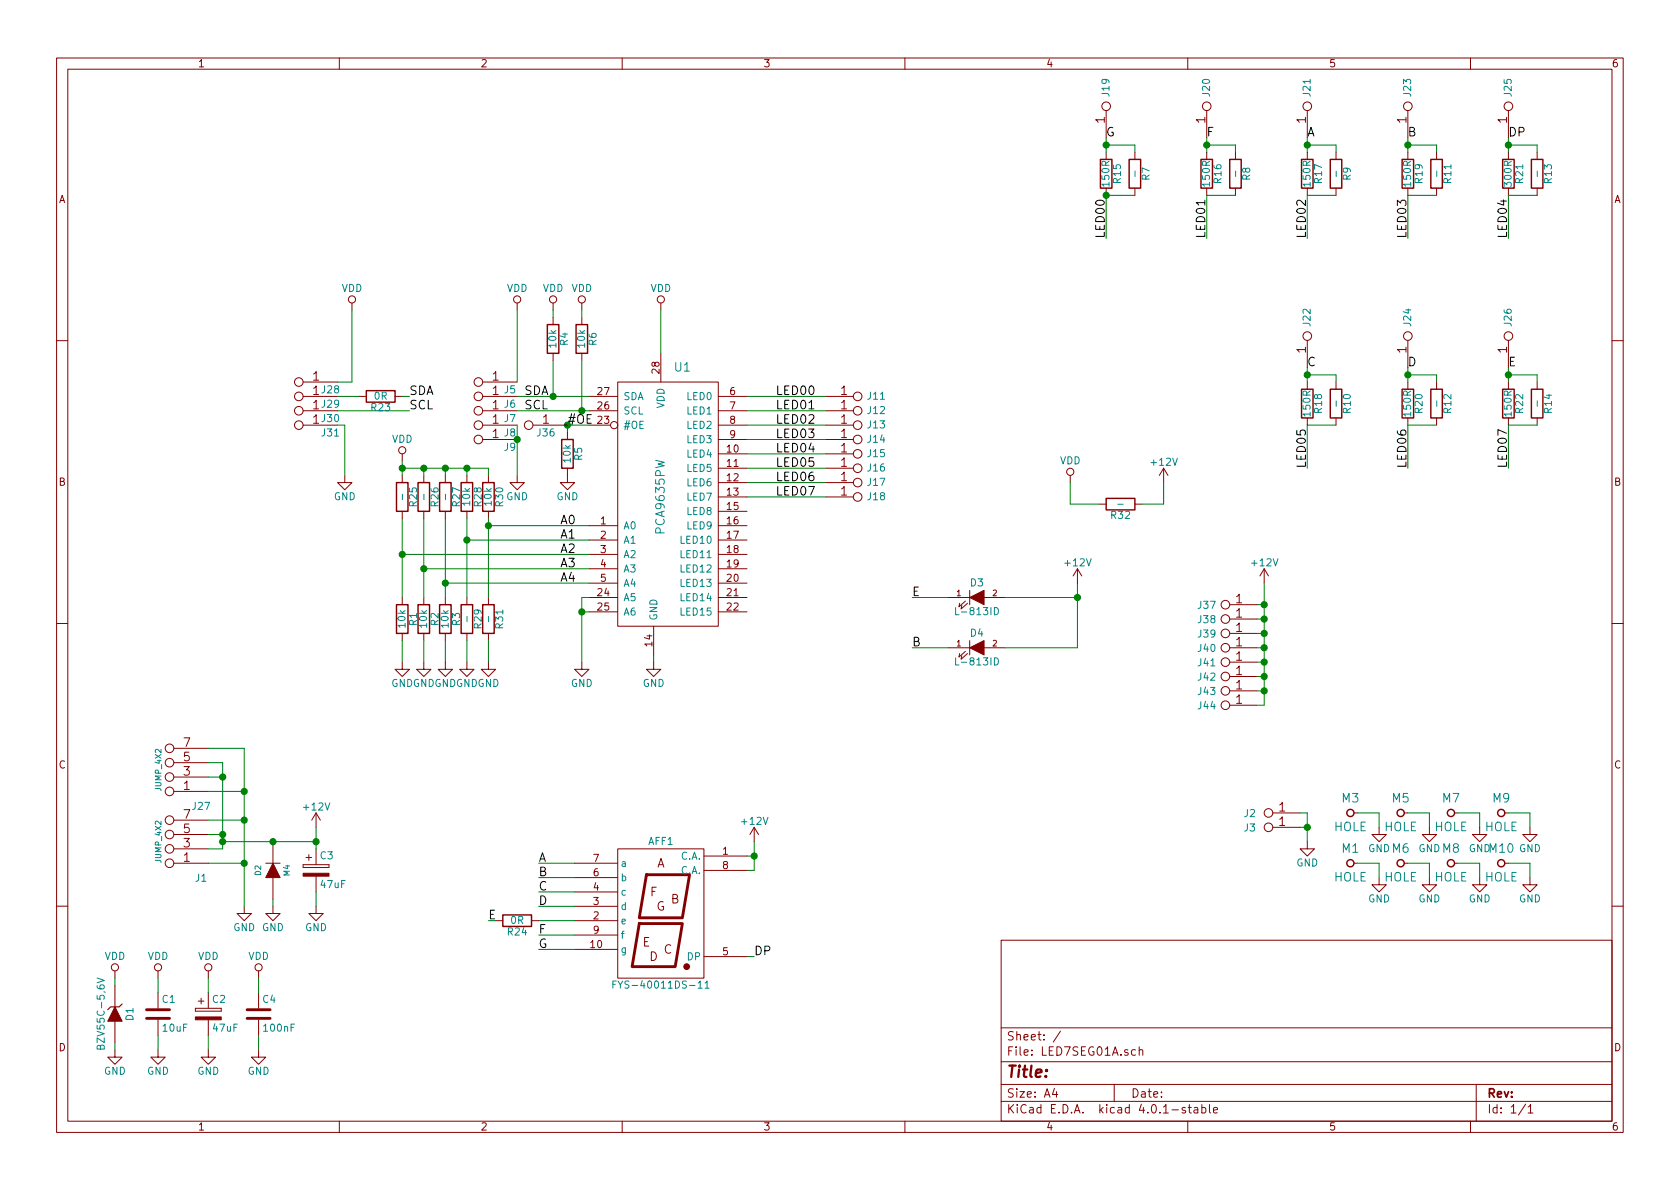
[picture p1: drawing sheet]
<svg xmlns="http://www.w3.org/2000/svg" width="297mm" height="210mm" viewBox="0 0 297 210" stroke-linecap="round" stroke-linejoin="round" font-family="sans-serif">
<g fill="none" stroke="#840000" stroke-width=".18">
<path d="M10 10.3h277v189.9h-277zM12 12.2h273v186.1h-273zM60 10.3v1.9M110 10.3v1.9M160 10.3v1.9M195.6 19.6v4.8M210 10.3v1.9M213.4 19.6v4.8M231.1 19.6v4.8M248.9 19.6v4.8M260 10.3v1.9M266.7 19.6v4.8"/>
<path d="M195.6 26.9v1.3M195.6 33.3v1.2M200.7 26.9v1.3M200.7 33.3v1.2M213.4 26.9v1.3M213.4 33.3v1.2M218.4 26.9v1.3M218.4 33.3v1.2M231.1 26.9v1.3M231.1 33.3v1.2M236.2 26.9v1.3M236.2 33.3v1.2"/>
<path d="M248.9 26.9v1.3M248.9 33.3v1.2M254 26.9v1.3M254 33.3v1.2M266.7 26.9v1.3M266.7 33.3v1.2M271.8 26.9v1.3M271.8 33.3v1.2M62.2 53.6v1.3M91.4 53.6v1.3M97.8 53.6v1.3M97.8 56.1v1.3"/>
<path d="M102.9 53.6v1.3M102.9 56.1v1.3M116.8 53.6v1.3M10 60.2h2M53.6 70.1h6.1M53.6 72.6h6.1M53.6 75.2h6.1M53.6 67.6h6.1M63.5 70.1h1.3M69.8 70.1h1.3M85.3 70.1h6.1M85.3 72.6h6.1"/>
<path d="M85.3 75.2h6.1M85.3 77.7h6.1M85.3 67.6h6.1M94.2 75.2h6.1M97.8 62.5v1.2M100.3 76.4v1.3M102.9 62.5v1.2M104.1 70.1h5.1M104.1 72.6h5.1M104.1 75.2h3.8M109.2 67.6h17.8v43.1h-17.8zM116.8 62.5v5.1"/>
<path d="M127 70.1h5.1M127 72.6h5.1M127 75.2h5.1M127 77.7h5.1M146 70.1h4.9M146 72.6h4.9M146 75.2h4.9M146 77.7h4.9M231.1 60.2v4.8M231.1 67.6v1.2M231.1 73.9v1.3M236.2 67.6v1.2"/>
<path d="M236.2 73.9v1.3M248.9 60.2v4.8M248.9 67.6v1.2M248.9 73.9v1.3M254 67.6v1.2M254 73.9v1.3M266.7 60.2v4.8M266.7 67.6v1.2M266.7 73.9v1.3M271.8 67.6v1.2M271.8 73.9v1.3M285 60.2h2"/>
<path d="M61 84.1v1.2h1.2l-1.2 1.3-1.3-1.3h1.3M71.1 80.3v1.2M71.1 84.1v1.2M71.1 90.4v1.3M74.9 84.1v1.2M74.9 90.4v1.3M78.7 84.1v1.2M78.7 90.4v1.3M82.5 84.1v1.2M82.5 90.4v1.3M86.4 84.1v1.2M86.4 90.4v1.3"/>
<path d="M91.4 84.1v1.2h1.3l-1.3 1.3-1.2-1.3h1.2M100.3 82.8v2.5h1.3l-1.3 1.3-1.2-1.3h1.2M104.1 93h5.1M104.1 95.5h5.1M104.1 98h5.1M127 93h5.1M127 95.5h5.1M127 98h5.1M127 80.3h5.1M127 82.8h5.1M127 85.3h5.1M127 87.9h5.1"/>
<path d="M127 90.4h5.1M146 80.3h4.9M146 82.8h4.9M146 85.3h4.9M146 87.9h4.9M189.2 84.1v1.2M194.3 89.1h1.3M200.7 89.1h1.2M205.7 82.8l-.7 1.3M205.7 82.8v2.5M205.7 82.8l.8 1.3M10 110.3h2"/>
<path d="M71.1 117.1v1.3h1.3l-1.3 1.2-1.3-1.2h1.3M71.1 105.7v1.2M71.1 112v1.3M74.9 117.1v1.3h1.3l-1.3 1.2-1.2-1.2h1.2M74.9 105.7v1.2M74.9 112v1.3M78.7 117.1v1.3h1.3l-1.3 1.2-1.2-1.2h1.2M78.7 105.7v1.2M78.7 112v1.3M82.5 117.1v1.3h1.3l-1.3 1.2-1.2-1.2h1.2M82.5 105.7v1.2M82.5 112v1.3"/>
<path d="M86.4 117.1v1.3h1.2l-1.2 1.2-1.3-1.2h1.3M86.4 105.7v1.2M86.4 112v1.3M102.9 117.1v1.3h1.2l-1.2 1.2-1.3-1.2h1.3M104.1 100.6h5.1M104.1 103.1h5.1M104.1 105.7h5.1M104.1 108.2h5.1M115.6 117.1v1.3h1.2l-1.2 1.2-1.3-1.2h1.3M115.6 110.7v5.1M127 100.6h5.1M127 103.1h5.1"/>
<path d="M127 105.7h5.1M127 108.2h5.1M167.6 105.7h3.8M167.6 114.5h3.8M170.7 115.2l-1.2 1 .2-.6M170.7 106.3l-1.2 1 .2-.6M171.1 115.6l-1.2 1 .2-.7M171.1 106.7l-1.2 1 .2-.6M171.4 104.4v2.5M171.4 113.3v2.5M174 105.7h3.8M174 114.5h3.8"/>
<path d="M190.5 100.6l-.8 1.2M190.5 100.6v2.5M190.5 100.6l.8 1.2M217.4 106.9h4.8M217.4 109.5h4.8M217.4 112h4.8M217.4 114.5h4.8M217.4 117.1h4.8M217.4 119.6h4.8M223.5 100.6l-.7 1.2M223.5 100.6v2.5M223.5 100.6l.8 1.2"/>
<path d="M285 110.3h2M30.7 139.9h6.1M30.7 137.4h6.1M30.7 134.9h6.1M30.7 132.3h6.1M217.4 122.2h4.8M217.4 124.7h4.8M30.7 152.6h6.1M30.7 150.1h6.1M30.7 147.6h6.1M30.7 145h6.1M47 152.6h2.5"/>
<path d="M48.3 148.8v3.8M48.3 155.2v3.8M53.6 152.9v.5zM53.6 153.4h4.6zM53.6 152.9h4.6zM54.1 151.6h1M54.6 151.1v1M55.9 143.8v2.5M55.9 150.1v2.8M55.9 154.9v2.8M55.9 143.8l-.8 1.2M55.9 143.8l.7 1.2"/>
<path d="M58.2 152.9v.5zM101.6 152.6h7.6M101.6 157.7h7.6M101.6 155.2h7.6M109.2 150.1h15.3v22.9h-15.3zM124.5 151.4h7.6M124.5 153.9h7.6M133.3 146.3l-.7 1.3M133.3 146.3v2.5M133.3 146.3l.8 1.3M225 143.8h4.9M225 146.3h4.9"/>
<path d="M231.1 148.8v1.3h1.3l-1.3 1.3-1.2-1.3h1.2M239.4 143.8h.6M239.4 152.6h.6M243.8 146.3v1.3h1.3l-1.3 1.2-1.2-1.2h1.2M243.8 155.2v1.3h1.3l-1.3 1.2-1.2-1.2h1.2M248.3 143.8h.6M248.3 152.6h.6M252.7 146.3v1.3h1.3l-1.3 1.2-1.2-1.2h1.2M252.7 155.2v1.3h1.3l-1.3 1.2-1.2-1.2h1.2M257.2 143.8h.6M257.2 152.6h.6M261.6 146.3v1.3h1.3l-1.3 1.2-1.3-1.2h1.3"/>
<path d="M261.6 155.2v1.3h1.3l-1.3 1.2-1.3-1.2h1.3M266.1 143.8h.6M266.1 152.6h.6M270.5 146.3v1.3h1.3l-1.3 1.2-1.3-1.2h1.3M270.5 155.2v1.3h1.3l-1.3 1.2-1.3-1.2h1.3M10 160.2h2M20.3 171.7v1.3M20.3 174.2v3.8M27.9 171.7v1.3M27.9 175.5v2.8M34.5 178.3v.5zM34.5 178.8h4.6z"/>
<path d="M34.5 178.3h4.6zM35.1 177h1M35.6 176.5v1M36.8 171.7v1.3M36.8 175.5v2.8M39.1 178.3v.5zM43.2 160.3v1.2h1.2l-1.2 1.3-1.3-1.3h1.3M45.7 171.7v1.3M45.7 175.5v2.8M48.3 160.3v1.2h1.2l-1.2 1.3-1.3-1.3h1.3M55.9 160.3v1.2h1.2l-1.2 1.3-1.3-1.3h1.3M87.6 162.8h1.3"/>
<path d="M94 162.8h1.2M101.6 162.8h7.6M101.6 160.3h7.6M101.6 165.3h7.6M101.6 167.9h7.6M124.5 169.2h7.6M177 166.3h108v32h-108zM285 160.2h2M20.3 185.7v1.2h1.3l-1.3 1.3-1.3-1.3h1.3M20.3 180.6v3.8M27.9 185.7v1.2h1.3l-1.3 1.3-1.2-1.3h1.2M27.9 180.3v2.8"/>
<path d="M36.8 185.7v1.2h1.3l-1.3 1.3-1.2-1.3h1.2M36.8 180.3v2.8M45.7 185.7v1.2h1.3l-1.3 1.3-1.3-1.3h1.3M45.7 180.3v2.8M60 198.3v1.9M110 198.3v1.9M160 198.3v1.9M177 194.8h108M177 191.8h108M177 187.8h108M177 181.8h108M186.4 192.5l-.3 1h.9"/>
<path d="M186.8 193v1M187.5 182.3l-1.3 2M197 191.8v3M200.8 185.7l-.5-.1-.2 .3v.6l.2 .1 .5-.1M201.4 185.7l.2-.1 .4 .1 .1 .9M201.4 185.1v1.5M209.6 195.9a.37 .37 0 0 0-.6 .1l.1 .3 .5 .1 .1 .1-.3 .3-.4-.1M210 198.3v1.9M210.1 195.8h.5M210.3 195.3v1.3l.3 .2M211.2 195.9h.5l.1 .9M211.8 196.2l-.5 .1-.2 .2 .2 .3 .5-.1"/>
<path d="M212.5 195.9l.4-.1 .3 .3-.1 .6h-.6M212.5 195.3v1.5M213.8 195.3v1.3l.2 .2M214.6 196.3l.7-.1-.1-.3-.4-.1-.2 .2v.7h.6M260 198.3v1.9M261 191.8v6.5M269.7 195.2l-1.2 2M270.2 195.8l.4-.5v1.5M270.2 196.8h.8"/>
<circle cx="195.6" cy="18.8" r=".76"/>
<circle cx="213.4" cy="18.8" r=".76"/>
<circle cx="231.1" cy="18.8" r=".76"/>
<circle cx="248.9" cy="18.8" r=".76"/>
<circle cx="266.7" cy="18.8" r=".76"/>
<circle cx="62.2" cy="53" r=".63"/>
<circle cx="91.4" cy="53" r=".63"/>
<circle cx="97.8" cy="53" r=".63"/>
<circle cx="102.9" cy="53" r=".63"/>
<circle cx="116.8" cy="53" r=".63"/>
<circle cx="231.1" cy="59.4" r=".76"/>
<circle cx="248.9" cy="59.4" r=".76"/>
<circle cx="266.7" cy="59.4" r=".76"/>
<circle cx="52.8" cy="67.6" r=".76"/>
<circle cx="52.8" cy="75.2" r=".76"/>
<circle cx="52.8" cy="70.1" r=".76"/>
<circle cx="52.8" cy="72.6" r=".76"/>
<circle cx="71.1" cy="79.6" r=".63"/>
<circle cx="84.6" cy="67.6" r=".76"/>
<circle cx="84.6" cy="77.7" r=".76"/>
<circle cx="84.6" cy="72.6" r=".76"/>
<circle cx="84.6" cy="75.2" r=".76"/>
<circle cx="84.6" cy="70.1" r=".76"/>
<circle cx="93.5" cy="75.2" r=".76"/>
<circle cx="108.6" cy="75.2" r=".63"/>
<circle cx="151.6" cy="70.1" r=".76"/>
<circle cx="151.6" cy="75.2" r=".76"/>
<circle cx="151.6" cy="77.7" r=".76"/>
<circle cx="151.6" cy="72.6" r=".76"/>
<circle cx="151.6" cy="82.8" r=".76"/>
<circle cx="151.6" cy="85.3" r=".76"/>
<circle cx="151.6" cy="80.3" r=".76"/>
<circle cx="151.6" cy="87.9" r=".76"/>
<circle cx="189.2" cy="83.4" r=".63"/>
<circle cx="216.7" cy="106.9" r=".76"/>
<circle cx="216.7" cy="114.5" r=".76"/>
<circle cx="216.7" cy="109.5" r=".76"/>
<circle cx="216.7" cy="112" r=".76"/>
<circle cx="216.7" cy="119.6" r=".76"/>
<circle cx="216.7" cy="117.1" r=".76"/>
<circle cx="30" cy="132.3" r=".76"/>
<circle cx="30" cy="137.4" r=".76"/>
<circle cx="30" cy="134.9" r=".76"/>
<circle cx="30" cy="139.9" r=".76"/>
<circle cx="216.7" cy="124.7" r=".76"/>
<circle cx="216.7" cy="122.2" r=".76"/>
<circle cx="30" cy="145" r=".76"/>
<circle cx="30" cy="147.6" r=".76"/>
<circle cx="30" cy="150.1" r=".76"/>
<circle cx="30" cy="152.6" r=".76"/>
<circle cx="224.3" cy="146.3" r=".76"/>
<circle cx="224.3" cy="143.8" r=".76"/>
<circle cx="20.3" cy="171.1" r=".63"/>
<circle cx="27.9" cy="171.1" r=".63"/>
<circle cx="36.8" cy="171.1" r=".63"/>
<circle cx="45.7" cy="171.1" r=".63"/>
</g>
<g fill="none" stroke="#840000" stroke-width=".25">
<path d="M194.6 28.2h2v5.1h-2zM199.6 28.2h2.1v5.1h-2.1zM212.3 28.2h2.1v5.1h-2.1zM217.4 28.2h2.1v5.1h-2.1zM230.1 28.2h2.1v5.1h-2.1zM235.2 28.2h2v5.1h-2zM247.9 28.2h2v5.1h-2zM253 28.2h2v5.1h-2zM265.7 28.2h2v5.1h-2zM270.8 28.2h2v5.1h-2zM96.8 57.4h2v5.1h-2zM101.9 57.4h2v5.1h-2z"/>
<path d="M64.8 69.1h5v2h-5zM99.3 77.7h2v5.1h-2zM230.1 68.8h2.1v5.1h-2.1zM235.2 68.8h2v5.1h-2zM247.9 68.8h2v5.1h-2zM253 68.8h2v5.1h-2zM265.7 68.8h2v5.1h-2zM270.8 68.8h2v5.1h-2zM70.1 85.3h2v5.1h-2zM73.9 85.3h2v5.1h-2zM77.7 85.3h2.1v5.1h-2.1zM81.5 85.3h2.1v5.1h-2.1z"/>
<path d="M85.3 85.3h2.1v5.1h-2.1zM195.6 88.1h5.1v2.1h-5.1zM70.1 106.9h2v5.1h-2zM73.9 106.9h2v5.1h-2zM77.7 106.9h2.1v5.1h-2.1zM81.5 106.9h2.1v5.1h-2.1zM85.3 106.9h2.1v5.1h-2.1zM88.9 161.8h5.1v2h-5.1z"/>
<circle cx="238.8" cy="143.8" r=".63"/>
<circle cx="238.8" cy="152.6" r=".63"/>
<circle cx="247.6" cy="143.8" r=".63"/>
<circle cx="247.6" cy="152.6" r=".63"/>
<circle cx="256.5" cy="143.8" r=".63"/>
<circle cx="256.5" cy="152.6" r=".63"/>
<circle cx="265.4" cy="143.8" r=".63"/>
<circle cx="265.4" cy="152.6" r=".63"/>
</g>
<path d="M114.3 154.7h7.6l-1.3 7.6h-7.6zM25.9 178.6h4.1M43.7 178.6h4.1M113 163.3h7.6l-1.2 7.6h-7.6zM25.9 180.1h4.1M43.7 180.1h4.1" fill="none" stroke="#840000" stroke-width=".51"/>
<g fill="#840000" stroke="#840000" stroke-width=".18">
<path d="M34.5 179.8h4.6v.5h-4.6z"/>
<path d="M20.3 178l1.3 2.6h-2.6z"/>
<path d="M48.3 152.6l1.2 2.6h-2.5z"/>
<path d="M53.6 154.4h4.6v.5h-4.6z"/>
<path d="M171.4 114.5l2.6-1.2v2.5z"/>
<path d="M171.4 105.7l2.6-1.3v2.5z"/>
<circle cx="121.4" cy="170.9" r=".51"/>
</g>
<path d="M21.6 177.5l-.5 .5h-1.5l-.6 .6" fill="none" stroke="#840000" stroke-width=".2"/>
<path d="M169 116.3v1.3h.6M169 107.4v1.3h.6M175.8 116.3a.64 .64 0 0 1 .7 .7 .64 .64 0 0 1-.7 .6zM175.8 107.4a.64 .64 0 0 1 .7 .7 .64 .64 0 0 1-.7 .6zM17.2 172.9l1.2 .5-1.2 .4M108.4 174.1h.4M109 173.5h-.6v1.2M109.3 173.5l.4 .6 .4-.6M123.4 174.7h.8M124.7 173.8l.3-.3v1.2M124.7 174.7h.7M17.8 185.1l.2-.3 .3 .1 .1 .1v.5h-1.2l.1-.6h.4l.1 .6" fill="none" stroke="#008484" stroke-width=".18"/>
<g fill="none" stroke="#008400" stroke-width=".18">
<path d="M195.6 24.4v2.5M195.6 25.6h5.1v1.3M200.7 34.5h-5.1v7.7M213.4 24.4v2.5M213.4 25.6h5v1.3M218.4 34.5h-5v7.7M231.1 24.4v2.5M231.1 25.6h5.1v1.3M236.2 34.5h-5.1v7.7M248.9 24.4v2.5M248.9 25.6h5.1v1.3M254 34.5h-5.1v7.7"/>
<path d="M266.7 24.4v2.5M266.7 25.6h5.1v1.3M271.8 34.5h-5.1v7.7M62.2 54.9v12.7h-2.5M91.4 54.9v12.7M97.8 54.9v1.2M102.9 54.9v1.2M116.8 54.9v7.6M59.7 70.1h3.8M59.7 72.6h12.7M59.7 75.2h1.3v8.9M71.1 70.1h1.3"/>
<path d="M91.4 70.1h12.7M91.4 72.6h12.7M91.4 75.2v8.9M97.8 63.7v6.4M102.9 63.7v8.9M104.1 75.2h-3.8v1.2M132.1 70.1h13.9M132.1 72.6h13.9M132.1 75.2h13.9M132.1 77.7h13.9M231.1 65v2.6M231.1 66.3h5.1v1.3"/>
<path d="M236.2 75.2h-5.1v7.6M248.9 65v2.6M248.9 66.3h5.1v1.3M254 75.2h-5.1v7.6M266.7 65v2.6M266.7 66.3h5.1v1.3M271.8 75.2h-5.1v7.6M71.1 82.8h15.3v1.3M71.1 81.5v2.6M71.1 91.7v14M71.1 98h33M74.9 82.8v1.3"/>
<path d="M74.9 91.7v14M78.7 82.8v1.3M78.7 91.7v14M82.5 82.8v1.3M82.5 91.7v14M82.5 95.5h21.6M86.4 91.7v14M86.4 93h17.7M132.1 80.3h13.9M132.1 82.8h13.9M132.1 85.3h13.9M132.1 87.9h13.9"/>
<path d="M189.2 85.3v3.8h5.1M205.7 85.3v3.8h-3.8M71.1 113.3v3.8M74.9 113.3v3.8M74.9 100.6h29.2M78.7 113.3v3.8M78.7 103.1h25.4M82.5 113.3v3.8M86.4 113.3v3.8M102.9 108.2h1.2M104.1 105.7h-1.2v11.4M115.6 115.8v1.3"/>
<path d="M161.3 105.7h6.3M161.3 114.5h6.3M177.8 105.7h12.7M190.5 103.1v11.4h-12.7M222.2 106.9h1.3M222.2 109.5h1.3M222.2 112h1.3M222.2 114.5h1.3M222.2 117.1h1.3M222.2 119.6h1.3M223.5 103.1v21.6h-1.3M36.8 132.3h6.4v28"/>
<path d="M36.8 139.9h6.4M36.8 134.9h2.6v15.2h-2.6M36.8 137.4h2.6M222.2 122.2h1.3M36.8 152.6h6.4M36.8 145h6.4M36.8 147.6h2.6M39.4 148.8h16.5M48.3 159v1.3M55.9 146.3v3.8M55.9 157.7v2.6M95.2 152.6h6.4"/>
<path d="M95.2 155.2h6.4M95.2 157.7h6.4M132.1 151.4h1.2M133.3 148.8v5.1h-1.2M229.9 143.8h1.2v5M229.9 146.3h1.2M240 143.8h3.8v2.5M240 152.6h3.8v2.6M248.9 143.8h3.8v2.5M248.9 152.6h3.8v2.6M257.8 143.8h3.8v2.5M257.8 152.6h3.8v2.6"/>
<path d="M266.7 143.8h3.8v2.5M266.7 152.6h3.8v2.6M20.3 173v1.2M27.9 173v2.5M36.8 173v2.5M45.7 173v2.5M95.2 160.3h6.4M95.2 162.8h6.4M95.2 165.3h6.4M95.2 167.9h6.4M132.1 169.2h1.2M20.3 184.4v1.3"/>
<path d="M27.9 183.1v2.6M36.8 183.1v2.6M45.7 183.1v2.6"/>
</g>
<g fill="#008400" stroke="#008400" stroke-width=".25">
<circle cx="97.8" cy="70.1" r=".51"/>
<circle cx="102.9" cy="72.6" r=".51"/>
<circle cx="91.4" cy="77.7" r=".51"/>
<circle cx="102.9" cy="108.2" r=".51"/>
<circle cx="71.1" cy="98" r=".51"/>
<circle cx="74.9" cy="100.6" r=".51"/>
<circle cx="78.7" cy="103.1" r=".51"/>
<circle cx="133.4" cy="151.4" r=".51"/>
<circle cx="43.2" cy="152.6" r=".51"/>
<circle cx="55.9" cy="148.8" r=".51"/>
<circle cx="43.2" cy="145" r=".51"/>
<circle cx="43.2" cy="139.9" r=".51"/>
<circle cx="39.4" cy="137.4" r=".51"/>
<circle cx="39.4" cy="147.6" r=".51"/>
<circle cx="39.4" cy="148.8" r=".51"/>
<circle cx="223.5" cy="106.9" r=".51"/>
<circle cx="223.5" cy="109.5" r=".51"/>
<circle cx="223.5" cy="112" r=".51"/>
<circle cx="223.5" cy="114.5" r=".51"/>
<circle cx="223.5" cy="117.1" r=".51"/>
<circle cx="223.5" cy="119.6" r=".51"/>
<circle cx="223.5" cy="122.2" r=".51"/>
<circle cx="48.3" cy="148.8" r=".51"/>
<circle cx="190.5" cy="105.7" r=".51"/>
<circle cx="86.4" cy="93" r=".51"/>
<circle cx="82.6" cy="95.5" r=".51"/>
<circle cx="71.1" cy="82.8" r=".51"/>
<circle cx="82.6" cy="82.8" r=".51"/>
<circle cx="78.7" cy="82.8" r=".51"/>
<circle cx="74.9" cy="82.8" r=".51"/>
<circle cx="195.6" cy="34.5" r=".51"/>
<circle cx="195.6" cy="25.6" r=".51"/>
<circle cx="213.4" cy="25.6" r=".51"/>
<circle cx="231.1" cy="25.6" r=".51"/>
<circle cx="248.9" cy="25.6" r=".51"/>
<circle cx="266.7" cy="25.6" r=".51"/>
<circle cx="231.1" cy="66.3" r=".51"/>
<circle cx="248.9" cy="66.3" r=".51"/>
<circle cx="266.7" cy="66.3" r=".51"/>
<circle cx="231.1" cy="146.3" r=".51"/>
</g>
<text font-size="2.8" fill="#840000" x="178" y="190.5">Title:</text>
<g font-size="2.1" fill="#840000">
<text x="195.3" y="21.8" transform="rotate(-90 195.3 21.8)">1</text>
<text x="213.1" y="21.8" transform="rotate(-90 213.1 21.8)">1</text>
<text x="230.9" y="21.8" transform="rotate(-90 230.9 21.8)">1</text>
<text x="248.7" y="21.8" transform="rotate(-90 248.7 21.8)">1</text>
<text x="266.4" y="21.8" transform="rotate(-90 266.4 21.8)">1</text>
<text x="230.9" y="62.4" transform="rotate(-90 230.9 62.4)">1</text>
<text x="248.7" y="62.4" transform="rotate(-90 248.7 62.4)">1</text>
<text x="266.4" y="62.4" transform="rotate(-90 266.4 62.4)">1</text>
<text x="55.3" y="69.8">1</text>
<text x="55.3" y="67.3">1</text>
<text x="87" y="69.8">1</text>
<text x="87" y="67.3">1</text>
<text x="148.6" y="69.8">1</text>
<text x="55.3" y="72.4">1</text>
<text x="55.3" y="74.9">1</text>
<text x="87" y="72.4">1</text>
<text x="87" y="74.9">1</text>
<text x="87" y="77.5">1</text>
<text x="95.9" y="74.9">1</text>
<text x="148.6" y="72.4">1</text>
<text x="148.6" y="74.9">1</text>
<text x="148.6" y="77.5">1</text>
<text x="148.6" y="80">1</text>
<text x="148.6" y="82.5">1</text>
<text x="148.6" y="85.1">1</text>
<text x="148.6" y="87.6">1</text>
<text x="218.5" y="106.7">1</text>
<text x="218.5" y="109.2">1</text>
<text x="218.5" y="111.8">1</text>
<text x="218.5" y="114.3">1</text>
<text x="218.5" y="116.8">1</text>
<text x="218.5" y="119.4">1</text>
<text x="218.5" y="121.9">1</text>
<text x="218.5" y="124.5">1</text>
<text x="32.4" y="137.2">3</text>
<text x="32.4" y="134.6">5</text>
<text x="32.4" y="132.1">7</text>
<text x="32.4" y="139.7">1</text>
<text x="226.1" y="143.5">1</text>
<text x="32.4" y="149.9">3</text>
<text x="32.4" y="147.3">5</text>
<text x="32.4" y="144.8">7</text>
<text x="226.1" y="146">1</text>
<text x="32.4" y="152.4">1</text>
<text x="116.1" y="153.4">A</text>
<text x="114.9" y="158.5">F</text>
<text x="116" y="161">G</text>
<text x="118.6" y="159.8">B</text>
<text x="113.6" y="167.4">E</text>
<text x="114.8" y="169.9">D</text>
<text x="117.3" y="168.7">C</text>
<text x="178" y="184">Sheet: /</text>
<text x="178" y="186.7">File: LED7SEG01A.sch</text>
<text x="178" y="196.9">KiCad E.D.A. kicad 4.0.1-stable</text>
<text x="178" y="194.1">Size: A4</text>
<text x="200" y="194.1">Date:</text>
<text x="263" y="194.1">Rev:</text>
<text x="263" y="196.9">Id: 1/1</text>
</g>
<g font-size="2.1">
<text x="195.6" y="24.1">G</text>
<text x="213.4" y="24.1">F</text>
<text x="231.1" y="24.1">A</text>
<text x="248.9" y="24.1">B</text>
<text x="266.7" y="24.1">DP</text>
<text x="195.3" y="42.2" transform="rotate(-90 195.3 42.2)">LED00</text>
<text x="213.1" y="42.2" transform="rotate(-90 213.1 42.2)">LED01</text>
<text x="230.9" y="42.2" transform="rotate(-90 230.9 42.2)">LED02</text>
<text x="248.7" y="42.2" transform="rotate(-90 248.7 42.2)">LED03</text>
<text x="266.4" y="42.2" transform="rotate(-90 266.4 42.2)">LED04</text>
<text x="231.1" y="64.8">C</text>
<text x="248.9" y="64.8">D</text>
<text x="266.7" y="64.8">E</text>
<text x="72.4" y="69.8">SDA</text>
<text x="92.7" y="69.8">SDA</text>
<text x="137.2" y="69.8">LED00</text>
<text x="72.4" y="72.4">SCL</text>
<text x="92.7" y="72.4">SCL</text>
<text x="137.2" y="74.9">LED02</text>
<text x="137.2" y="77.5">LED03</text>
<text x="137.2" y="72.4">LED01</text>
<text x="137.2" y="80">LED04</text>
<text x="137.2" y="82.5">LED05</text>
<text x="230.9" y="82.8" transform="rotate(-90 230.9 82.8)">LED05</text>
<text x="248.7" y="82.8" transform="rotate(-90 248.7 82.8)">LED06</text>
<text x="266.4" y="82.8" transform="rotate(-90 266.4 82.8)">LED07</text>
<text x="137.2" y="85.1">LED06</text>
<text x="137.2" y="87.6">LED07</text>
<text x="99.1" y="95.2">A1</text>
<text x="99.1" y="92.7">A0</text>
<text x="99.1" y="97.8">A2</text>
<text x="99.1" y="100.3">A3</text>
<text x="99.1" y="102.9">A4</text>
<text x="161.3" y="105.4">E</text>
<text x="161.3" y="114.3">B</text>
<text x="95.2" y="154.9">B</text>
<text x="95.2" y="152.4">A</text>
<text x="95.2" y="160">D</text>
<text x="95.2" y="157.5">C</text>
<text x="95.2" y="167.6">G</text>
<text x="95.2" y="165.1">F</text>
<text x="133.3" y="168.9">DP</text>
</g>
<g font-size="2.1" fill="#008484">
<text x="119.3" y="65.7">U1</text>
<text x="117.5" y="94.2" transform="rotate(-90 117.5 94.2)">PCA9635PW</text>
<text x="237.3" y="141.9">M3</text>
<text x="246.2" y="141.9">M5</text>
<text x="255.1" y="141.9">M7</text>
<text x="264" y="141.9">M9</text>
<text x="235.8" y="147">HOLE</text>
<text x="244.7" y="147">HOLE</text>
<text x="253.6" y="147">HOLE</text>
<text x="262.5" y="147">HOLE</text>
<text x="235.8" y="155.9">HOLE</text>
<text x="237.3" y="150.8">M1</text>
<text x="244.7" y="155.9">HOLE</text>
<text x="246.2" y="150.8">M6</text>
<text x="253.6" y="155.9">HOLE</text>
<text x="255.1" y="150.8">M8</text>
<text x="262.5" y="155.9">HOLE</text>
<text x="263.4" y="150.8">M10</text>
</g>
<g font-size="2.1" fill="#008400">
<text x="100.3" y="74.9">#OE</text>
<text x="86.4" y="162.6">E</text>
</g>
<g font-size="1.8" fill="#840000">
<text x="35" y="11.9">1</text>
<text x="85" y="11.9">2</text>
<text x="135" y="11.9">3</text>
<text x="185" y="11.9">4</text>
<text x="235" y="11.9">5</text>
<text x="285" y="11.9">6</text>
<text x="10.4" y="35.9">A</text>
<text x="285.4" y="35.9">A</text>
<text x="116.6" y="66" transform="rotate(-90 116.6 66)">28</text>
<text x="105.7" y="69.8">27</text>
<text x="129.1" y="69.8">6</text>
<text x="105.7" y="74.9">23</text>
<text x="105.7" y="72.4">26</text>
<text x="129.1" y="72.4">7</text>
<text x="129.1" y="74.9">8</text>
<text x="129.1" y="77.5">9</text>
<text x="128.6" y="80">10</text>
<text x="128.6" y="82.5">11</text>
<text x="10.4" y="85.9">B</text>
<text x="128.6" y="85.1">12</text>
<text x="128.6" y="87.6">13</text>
<text x="285.4" y="85.9">B</text>
<text x="106.2" y="92.7">1</text>
<text x="106.2" y="95.2">2</text>
<text x="128.6" y="90.2">15</text>
<text x="128.6" y="92.7">16</text>
<text x="128.6" y="95.2">17</text>
<text x="106.2" y="97.8">3</text>
<text x="106.2" y="100.3">4</text>
<text x="128.6" y="97.8">18</text>
<text x="128.6" y="100.3">19</text>
<text x="105.7" y="105.4">24</text>
<text x="105.7" y="107.9">25</text>
<text x="106.2" y="102.9">5</text>
<text x="128.6" y="102.9">20</text>
<text x="128.6" y="105.4">21</text>
<text x="128.6" y="107.9">22</text>
<text x="115.3" y="114.2" transform="rotate(-90 115.3 114.2)">14</text>
<text x="10.4" y="135.9">C</text>
<text x="285.4" y="135.9">C</text>
<text x="104.9" y="154.9">6</text>
<text x="104.9" y="152.4">7</text>
<text x="127.8" y="151.1">1</text>
<text x="127.8" y="153.7">8</text>
<text x="104.9" y="160">3</text>
<text x="104.9" y="157.5">4</text>
<text x="104.4" y="167.6">10</text>
<text x="104.9" y="162.6">2</text>
<text x="104.9" y="165.1">9</text>
<text x="127.8" y="168.9">5</text>
<text x="10.4" y="185.9">D</text>
<text x="285.4" y="185.9">D</text>
<text x="35" y="199.9">1</text>
<text x="85" y="199.9">2</text>
<text x="135" y="199.9">3</text>
<text x="185" y="199.9">4</text>
<text x="235" y="199.9">5</text>
<text x="285" y="199.9">6</text>
</g>
<g font-size="1.8" fill="#008484">
<text x="196.1" y="17" transform="rotate(-90 196.1 17)">J19</text>
<text x="213.9" y="17" transform="rotate(-90 213.9 17)">J20</text>
<text x="231.7" y="17" transform="rotate(-90 231.7 17)">J21</text>
<text x="249.5" y="17" transform="rotate(-90 249.5 17)">J23</text>
<text x="267.3" y="17" transform="rotate(-90 267.3 17)">J25</text>
<text x="196.1" y="32.8" transform="rotate(-90 196.1 32.8)">150R</text>
<text x="198.2" y="32.4" transform="rotate(-90 198.2 32.4)">R15</text>
<text x="201.2" y="31" transform="rotate(-90 201.2 31)">-</text>
<text x="203.3" y="31.8" transform="rotate(-90 203.3 31.8)">R7</text>
<text x="213.9" y="32.8" transform="rotate(-90 213.9 32.8)">150R</text>
<text x="216" y="32.4" transform="rotate(-90 216 32.4)">R16</text>
<text x="219" y="31" transform="rotate(-90 219 31)">-</text>
<text x="221" y="31.8" transform="rotate(-90 221 31.8)">R8</text>
<text x="231.7" y="32.8" transform="rotate(-90 231.7 32.8)">150R</text>
<text x="233.7" y="32.4" transform="rotate(-90 233.7 32.4)">R17</text>
<text x="236.8" y="31" transform="rotate(-90 236.8 31)">-</text>
<text x="238.8" y="31.8" transform="rotate(-90 238.8 31.8)">R9</text>
<text x="249.5" y="32.8" transform="rotate(-90 249.5 32.8)">150R</text>
<text x="251.5" y="32.4" transform="rotate(-90 251.5 32.4)">R19</text>
<text x="254.6" y="31" transform="rotate(-90 254.6 31)">-</text>
<text x="256.6" y="32.4" transform="rotate(-90 256.6 32.4)">R11</text>
<text x="267.3" y="32.8" transform="rotate(-90 267.3 32.8)">300R</text>
<text x="269.3" y="32.4" transform="rotate(-90 269.3 32.4)">R21</text>
<text x="272.3" y="31" transform="rotate(-90 272.3 31)">-</text>
<text x="274.4" y="32.4" transform="rotate(-90 274.4 32.4)">R13</text>
<text x="60.4" y="51.6">VDD</text>
<text x="89.6" y="51.6">VDD</text>
<text x="95.9" y="51.6">VDD</text>
<text x="101" y="51.6">VDD</text>
<text x="115" y="51.6">VDD</text>
<text x="231.7" y="57.6" transform="rotate(-90 231.7 57.6)">J22</text>
<text x="249.5" y="57.6" transform="rotate(-90 249.5 57.6)">J24</text>
<text x="267.3" y="57.6" transform="rotate(-90 267.3 57.6)">J26</text>
<text x="98.3" y="61.4" transform="rotate(-90 98.3 61.4)">10k</text>
<text x="100.4" y="61.1" transform="rotate(-90 100.4 61.1)">R4</text>
<text x="103.4" y="61.4" transform="rotate(-90 103.4 61.4)">10k</text>
<text x="105.5" y="61.1" transform="rotate(-90 105.5 61.1)">R6</text>
<text x="56.9" y="69.5">J28</text>
<text x="66.2" y="70.7">0R</text>
<text x="89.2" y="69.5">J5</text>
<text x="110.2" y="70.7">SDA</text>
<text x="121.5" y="70.7">LED0</text>
<text x="153.5" y="70.7">J11</text>
<text x="236.8" y="71.6" transform="rotate(-90 236.8 71.6)">-</text>
<text x="254.6" y="71.6" transform="rotate(-90 254.6 71.6)">-</text>
<text x="272.3" y="71.6" transform="rotate(-90 272.3 71.6)">-</text>
<text x="56.9" y="72.1">J29</text>
<text x="56.9" y="74.6">J30</text>
<text x="56.9" y="77.2">J31</text>
<text x="65.7" y="72.7">R23</text>
<text x="89.2" y="72.1">J6</text>
<text x="89.2" y="74.6">J7</text>
<text x="89.2" y="77.2">J8</text>
<text x="95" y="77.2">J36</text>
<text x="110.2" y="75.8">#OE</text>
<text x="110.2" y="73.3">SCL</text>
<text x="117.5" y="72.3" transform="rotate(-90 117.5 72.3)">VDD</text>
<text x="121.5" y="73.3">LED1</text>
<text x="121.5" y="75.8">LED2</text>
<text x="153.5" y="73.2">J12</text>
<text x="153.5" y="75.7">J13</text>
<text x="231.7" y="73.5" transform="rotate(-90 231.7 73.5)">150R</text>
<text x="233.7" y="73" transform="rotate(-90 233.7 73)">R18</text>
<text x="238.8" y="73" transform="rotate(-90 238.8 73)">R10</text>
<text x="249.5" y="73.5" transform="rotate(-90 249.5 73.5)">150R</text>
<text x="251.5" y="73" transform="rotate(-90 251.5 73)">R20</text>
<text x="256.6" y="73" transform="rotate(-90 256.6 73)">R12</text>
<text x="267.3" y="73.5" transform="rotate(-90 267.3 73.5)">150R</text>
<text x="269.3" y="73" transform="rotate(-90 269.3 73)">R22</text>
<text x="274.4" y="73" transform="rotate(-90 274.4 73)">R14</text>
<text x="69.3" y="78.3">VDD</text>
<text x="89.2" y="79.7">J9</text>
<text x="100.9" y="81.7" transform="rotate(-90 100.9 81.7)">10k</text>
<text x="102.9" y="81.4" transform="rotate(-90 102.9 81.4)">R5</text>
<text x="121.5" y="78.4">LED3</text>
<text x="121.5" y="80.9">LED4</text>
<text x="121.5" y="83.4">LED5</text>
<text x="153.5" y="78.3">J14</text>
<text x="153.5" y="80.8">J15</text>
<text x="153.5" y="83.4">J16</text>
<text x="187.4" y="82.1">VDD</text>
<text x="203.7" y="82.3">+12V</text>
<text x="59" y="88.4">GND</text>
<text x="71.7" y="88.2" transform="rotate(-90 71.7 88.2)">-</text>
<text x="73.7" y="89.5" transform="rotate(-90 73.7 89.5)">R25</text>
<text x="75.5" y="88.2" transform="rotate(-90 75.5 88.2)">-</text>
<text x="77.5" y="89.5" transform="rotate(-90 77.5 89.5)">R26</text>
<text x="79.3" y="88.2" transform="rotate(-90 79.3 88.2)">-</text>
<text x="81.3" y="89.5" transform="rotate(-90 81.3 89.5)">R27</text>
<text x="83.1" y="89.4" transform="rotate(-90 83.1 89.4)">10k</text>
<text x="85.1" y="89.5" transform="rotate(-90 85.1 89.5)">R28</text>
<text x="86.9" y="89.4" transform="rotate(-90 86.9 89.4)">10k</text>
<text x="89" y="89.5" transform="rotate(-90 89 89.5)">R30</text>
<text x="89.5" y="88.4">GND</text>
<text x="98.4" y="88.4">GND</text>
<text x="121.5" y="86">LED6</text>
<text x="121.5" y="88.5">LED7</text>
<text x="153.5" y="85.9">J17</text>
<text x="153.5" y="88.4">J18</text>
<text x="197.8" y="89.7">-</text>
<text x="110.2" y="93.6">A0</text>
<text x="121.5" y="91.1">LED8</text>
<text x="121.5" y="93.6">LED9</text>
<text x="196.5" y="91.7">R32</text>
<text x="110.2" y="96.1">A1</text>
<text x="110.2" y="98.7">A2</text>
<text x="110.2" y="101.2">A3</text>
<text x="120.5" y="96.1">LED10</text>
<text x="120.5" y="98.7">LED11</text>
<text x="120.5" y="101.2">LED12</text>
<text x="188.4" y="100.1">+12V</text>
<text x="221.4" y="100.1">+12V</text>
<text x="110.2" y="103.8">A4</text>
<text x="110.2" y="106.3">A5</text>
<text x="120.5" y="103.8">LED13</text>
<text x="120.5" y="106.3">LED14</text>
<text x="171.6" y="103.7">D3</text>
<text x="211.9" y="107.6">J37</text>
<text x="71.7" y="110.9" transform="rotate(-90 71.7 110.9)">10k</text>
<text x="73.7" y="110.6" transform="rotate(-90 73.7 110.6)">R1</text>
<text x="75.5" y="110.9" transform="rotate(-90 75.5 110.9)">10k</text>
<text x="77.5" y="110.6" transform="rotate(-90 77.5 110.6)">R2</text>
<text x="79.3" y="110.9" transform="rotate(-90 79.3 110.9)">10k</text>
<text x="81.3" y="110.6" transform="rotate(-90 81.3 110.6)">R3</text>
<text x="83.1" y="109.7" transform="rotate(-90 83.1 109.7)">-</text>
<text x="85.1" y="111.1" transform="rotate(-90 85.1 111.1)">R29</text>
<text x="86.9" y="109.7" transform="rotate(-90 86.9 109.7)">-</text>
<text x="89" y="111.1" transform="rotate(-90 89 111.1)">R31</text>
<text x="110.2" y="108.8">A6</text>
<text x="116.2" y="109.7" transform="rotate(-90 116.2 109.7)">GND</text>
<text x="120.5" y="108.8">LED15</text>
<text x="169.5" y="108.8">L-813ID</text>
<text x="171.6" y="112.6">D4</text>
<text x="211.9" y="110.2">J38</text>
<text x="211.9" y="112.7">J39</text>
<text x="169.5" y="117.6">L-813ID</text>
<text x="211.9" y="115.3">J40</text>
<text x="211.9" y="117.8">J41</text>
<text x="69.2" y="121.5">GNDGNDGNDGNDGND</text>
<text x="100.9" y="121.5">GND</text>
<text x="113.6" y="121.5">GND</text>
<text x="211.9" y="120.3">J42</text>
<text x="211.9" y="122.9">J43</text>
<text x="211.9" y="125.4">J44</text>
<text x="34.1" y="143.2">J27</text>
<text x="53.8" y="143.3">+12V</text>
<text x="114.6" y="149.4">AFF1</text>
<text x="131.3" y="145.8">+12V</text>
<text x="220" y="144.5">J2</text>
<text x="220" y="147">J3</text>
<text x="34.6" y="155.9">J1</text>
<text x="56.6" y="151.9">C3</text>
<text x="109.7" y="155.8">b</text>
<text x="109.7" y="153.3">a</text>
<text x="120.4" y="152">C.A.</text>
<text x="120.4" y="154.6">C.A.</text>
<text x="229.2" y="153.2">GND</text>
<text x="241.9" y="150.7">GND</text>
<text x="250.8" y="150.7">GND</text>
<text x="259.7" y="150.7">GND</text>
<text x="268.6" y="150.7">GND</text>
<text x="56.8" y="157">47uF</text>
<text x="109.7" y="160.9">d</text>
<text x="109.7" y="158.4">c</text>
<text x="241.9" y="159.6">GND</text>
<text x="250.8" y="159.6">GND</text>
<text x="259.7" y="159.6">GND</text>
<text x="268.6" y="159.6">GND</text>
<text x="41.2" y="164.6">GND GND</text>
<text x="53.9" y="164.6">GND</text>
<text x="89.8" y="165.4">R24</text>
<text x="90.3" y="163.4">0R</text>
<text x="109.7" y="163.4">e</text>
<text x="109.7" y="166">f</text>
<text x="18.5" y="169.7">VDD</text>
<text x="26.1" y="169.7">VDD</text>
<text x="35" y="169.7">VDD</text>
<text x="43.9" y="169.7">VDD</text>
<text x="109.7" y="168.5">g</text>
<text x="121.5" y="169.8">DP</text>
<text x="28.7" y="177.3">C1</text>
<text x="37.6" y="177.3">C2</text>
<text x="46.5" y="177.3">C4</text>
<text x="109.9" y="174.8">FYS-40011DS-11</text>
<text x="18.5" y="184.8" transform="rotate(-90 18.5 184.8)">BZV55C-5,6V</text>
<text x="23.6" y="180.4" transform="rotate(-90 23.6 180.4)">D1</text>
<text x="28.9" y="182.4">10uF</text>
<text x="37.7" y="182.4">47uF</text>
<text x="46.8" y="182.4">100nF</text>
<text x="18.4" y="190">GND</text>
<text x="26" y="190">GND</text>
<text x="34.9" y="190">GND</text>
<text x="43.8" y="190">GND</text>
</g>
<g font-size="1.4" fill="#840000">
<text x="169.2" y="105.4">1</text>
<text x="175.5" y="105.4">2</text>
<text x="169.2" y="114.3">1</text>
<text x="175.5" y="114.3">2</text>
</g>
<g font-size="1.4" fill="#008484">
<text x="28.5" y="139.7" transform="rotate(-90 28.5 139.7)">JUMP_4X2</text>
<text x="28.5" y="152.4" transform="rotate(-90 28.5 152.4)">JUMP_4X2</text>
<text x="46.2" y="154.8" transform="rotate(-90 46.2 154.8)">D2</text>
<text x="51.2" y="154.9" transform="rotate(-90 51.2 154.9)">M4</text>
</g>
</svg>
